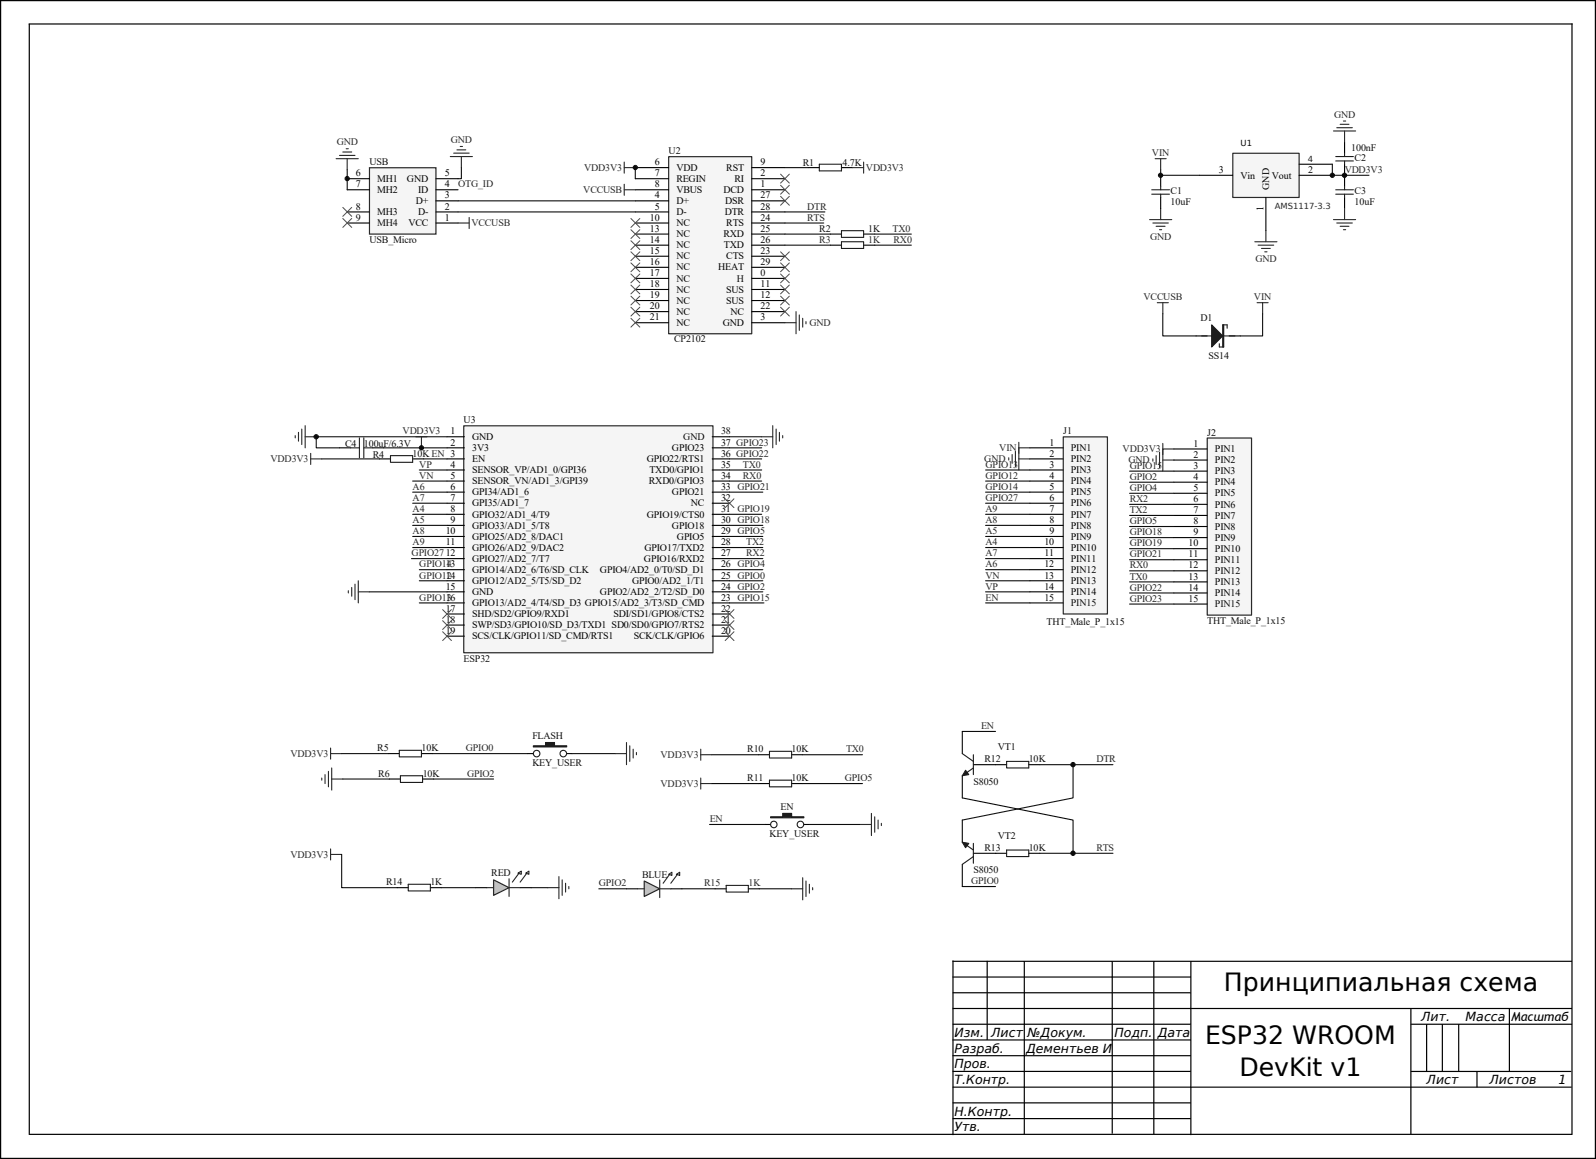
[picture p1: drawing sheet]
<svg xmlns="http://www.w3.org/2000/svg" width="268mm" height="195mm" viewBox="0 0 268 195" stroke-linecap="round" stroke-linejoin="round" font-family="sans-serif">
<path d="M169.6 77v.4M170.2 76.4v1.5M170.8 75.9v2.6M171.3 75.3v3.7M171.3 77.2h1.9M193.9 77.2v.3M194.4 76.6v1.5M195 76v2.7M195.5 74.6v1.8M195.5 77.4h1.9M197.4 75.5h-1.9v3.7" fill="none" stroke="#262626" stroke-width=".19"/>
<path d="M178.8 73.5h7.4v29.7h-7.4z" fill="#f5f5f5"/>
<path d="M178.8 73.5h7.4v29.7h-7.4z" fill="none" stroke="#262626" stroke-width=".2"/>
<g fill="none" stroke="#000" stroke-width=".19">
<path d="M173.2 75.3h5.6M173.2 77.2h5.6M173.2 79h5.6M173.2 80.9h5.6M173.2 82.8h5.6M173.2 84.6h5.6M173.2 86.5h5.6M173.2 88.3h5.6M173.2 90.2h5.6M173.2 92.1h5.6M173.2 93.9h5.6M173.2 95.8h5.6"/>
<path d="M173.2 97.7h5.6M173.2 99.5h5.6M173.2 101.4h5.6"/>
</g>
<path d="M203 73.7h7.5v29.7h-7.5z" fill="#f5f5f5"/>
<path d="M203 73.7h7.5v29.7h-7.5z" fill="none" stroke="#262626" stroke-width=".2"/>
<g fill="none" stroke="#000" stroke-width=".19">
<path d="M197.4 75.5h5.6M197.4 77.4h5.6M197.4 79.2h5.6M197.4 81.1h5.6M197.4 82.9h5.6M197.4 84.8h5.6M197.4 86.7h5.6M197.4 88.5h5.6M197.4 90.4h5.6M197.4 92.3h5.6M197.4 94.1h5.6M197.4 96h5.6"/>
<path d="M197.4 97.8h5.6M197.4 99.7h5.6M197.4 101.6h5.6M65.3 126.7h1.9M70.9 126.7h1.8"/>
</g>
<path d="M171.3 74.4v1.8M171.3 75.3h1.9" fill="none" stroke="#262626" stroke-width=".19"/>
<path d="M67.2 126.2h3.7v1.1h-3.7z" fill="none" stroke="#1c1c1c" stroke-width=".19"/>
<path d="M112.5 26.4h13.9v29.7h-13.9z" fill="#f5f5f5"/>
<path d="M112.4 26.3h14v29.8h-14z" fill="none" stroke="#262626" stroke-width=".2"/>
<g fill="none" stroke="#000" stroke-width=".19">
<path d="M106.8 28.2h5.6M106.8 30h5.6M106.8 31.9h5.6M106.8 33.8h5.6M106.8 35.6h5.6M106.8 37.5h5.6M106.8 39.4h5.6M126.4 28.2h5.6M126.4 30h5.6M126.4 31.9h5.6M126.4 33.8h5.6M126.4 35.6h5.6"/>
<path d="M126.4 37.5h5.6M126.4 39.4h5.6M135.9 28.2h1.9M139.6 39.4h1.9M141.5 28.2h1.9M145.2 39.4h1.9M106.8 54.3h5.6M106.8 48.7h5.6M106.8 50.5h5.6M106.8 41.2h5.6M106.8 43.1h5.6M106.8 44.9h5.6"/>
<path d="M106.8 46.8h5.6M106.8 52.4h5.6M126.4 54.3h5.6M126.4 48.7h5.6M126.4 50.5h5.6M126.4 41.2h5.6M126.4 43.1h5.6M126.4 44.9h5.6M126.4 46.8h5.6M126.4 52.4h5.6M139.6 41.2h1.9M145.2 41.2h1.9"/>
<path d="M201.1 56.5h1.9M206.7 56.5h1.9"/>
</g>
<g fill="none" stroke="#262626" stroke-width=".19">
<path d="M105 27.3v1.8M105 31v1.8M105 31.9h1.8M105 28.2h1.8M143.4 28.2h1.8M145.2 27.3v1.8M132 54.3h1.9M133.9 52.4v3.7M134.4 52.9v2.7M135 53.5v1.5M135.5 54.1v.4M194.6 50.9h1.9"/>
<path d="M195.5 50.9v1.9M211.4 50.9h1.9M212.3 50.9v1.9"/>
</g>
<g fill="none" stroke="#4c4c4c" stroke-width=".17">
<path d="M106.1 36.7l1.5 1.5M106.1 38.6l1.5 1.5M107.6 36.7l-1.5 1.5M107.6 38.6l-1.5 1.5M131.3 33l1.4 1.5M131.3 31.1l1.4 1.6M131.3 29.3l1.4 1.5M132.7 33l-1.4 1.5M132.7 31.1l-1.4 1.6M132.7 29.3l-1.4 1.5M106.1 40.5l1.5 1.5M106.1 42.3l1.5 1.5"/>
<path d="M106.1 44.2l1.5 1.5M106.1 46.1l1.5 1.5M106.1 47.9l1.5 1.5M106.1 49.8l1.5 1.5M106.1 51.7l1.5 1.4M106.1 53.5l1.5 1.5M107.6 40.5l-1.5 1.5M107.6 42.3l-1.5 1.5M107.6 44.2l-1.5 1.5M107.6 46.1l-1.5 1.5M107.6 47.9l-1.5 1.5M107.6 49.8l-1.5 1.5"/>
<path d="M107.6 51.7l-1.5 1.4M107.6 53.5l-1.5 1.5M131.3 51.7l1.4 1.4M131.3 49.8l1.4 1.5M131.3 47.9l1.4 1.5M131.3 44.2l1.4 1.5M131.3 46.1l1.4 1.5M131.3 42.3l1.4 1.5M132.7 51.7l-1.4 1.4M132.7 49.8l-1.4 1.5M132.7 47.9l-1.4 1.5M132.7 44.2l-1.4 1.5"/>
<path d="M132.7 46.1l-1.4 1.5M132.7 42.3l-1.4 1.5"/>
</g>
<path d="M106.8 28.2v1.8M132 28.2h3.9M132 39.4h7.6M132 41.2h7.6M195.5 52.8v3.7h5.6M212.3 52.8v3.7h-3.7" fill="none" stroke="#0e0e0e" stroke-width=".19"/>
<path d="M137.8 27.6h3.7v1.1h-3.7zM141.5 38.8h3.7v1.1h-3.7zM141.5 40.7h3.7v1.1h-3.7zM202.1 56.5h5.6M205.1 57.8v.5h.7M205.6 54.6h.8v.6" fill="none" stroke="#1c1c1c" stroke-width=".19"/>
<g fill="#1c1c1c" stroke="#1c1c1c" stroke-width=".19">
<path d="M203.8 54.6l1.8 1.9-1.8 1.8z"/>
<path d="M205.6 54.6h.2v3.7h-.2z" fill-rule="evenodd"/>
</g>
<path d="M78 71.6h41.9v38.2h-41.9z" fill="#f5f5f5"/>
<path d="M78 71.6h41.9v38.2h-41.9z" fill="none" stroke="#262626" stroke-width=".2"/>
<g fill="none" stroke="#000" stroke-width=".19">
<path d="M57.1 75.3h1.9M62.7 75.3h1.8M63.8 77.2h1.9M69.4 77.2h1.9M75.2 73.4h2.9M75.2 75.3h2.9M75.2 77.2h2.9M75.2 79h2.9M119.8 73.4h2.9M119.8 75.3h2.9M119.8 77.2h2.9M119.8 79h2.9"/>
<path d="M75.2 80.9h2.9M75.2 82.8h2.9M75.2 84.6h2.9M75.2 86.5h2.9M75.2 88.3h2.9M75.2 90.2h2.9M75.2 92.1h2.9M75.2 93.9h2.9M75.2 95.8h2.9M75.2 97.7h2.9M75.2 99.5h2.9M119.8 80.9h2.9"/>
<path d="M119.8 82.8h2.9M119.8 84.6h2.9M119.8 86.5h2.9M119.8 88.3h2.9M119.8 90.2h2.9M119.8 92.1h2.9M119.8 93.9h2.9M119.8 95.8h2.9M119.8 97.7h2.9M119.8 99.5h2.9M75.2 101.4h2.9M75.2 103.2h2.9"/>
<path d="M75.2 105.1h2.9M75.2 107h2.9M119.8 101.4h2.9M119.8 103.2h2.9M119.8 105.1h2.9M119.8 107h2.9M65.5 131h1.8M71.1 131h1.8M88.8 126.7h.9M95.3 126.7h.9M66.8 149.3h1.9M72.4 149.3h1.8"/>
<path d="M80 149.3h1.9M87.5 149.3h1.8"/>
</g>
<g fill="none" stroke="#262626" stroke-width=".19">
<path d="M49.6 73.2v.4M50.2 72.7v1.5M50.7 72.1v2.7M51.3 71.6v3.7M51.3 73.4h1.9M52.2 76.2v1.9M52.2 77.2h1.9M128.1 73.4h1.9M130 71.6v3.7M130.5 72.1v2.7M131.1 72.7v1.5M131.6 73.2v.4"/>
<path d="M58.6 99.3v.4M59.1 98.8v1.5M59.7 98.2v2.6M60.3 97.7v3.7M60.3 99.5h1.8M54.1 130.8v.4M54.7 130.3v1.5M55.2 129.7v2.6M55.6 125.8v1.8M55.6 126.7h1.9M55.8 129.1v3.8M55.8 131h1.8"/>
<path d="M103.5 126.7h1.9M105.4 124.9v3.7M105.9 125.4v2.6M106.5 126v1.5M107 126.5v.4M55.6 142.7v1.9M55.6 143.7h1.9M81.9 149.3h1.1M85.6 147.8v2.9M85.6 149.3h1.9M87.3 146.8l-1.1 1.5M88.6 146.8l-1.1 1.5"/>
</g>
<g fill="none" stroke="#0e0e0e" stroke-width=".19">
<path d="M147.1 39.4h6.2M147.1 41.2h6.2M54.1 77.2h9.7M64.5 75.3h10.7M70.5 79h4.7M71.3 77.2h3.9M75.2 73.4h-22v1.9h3.9M122.7 75.3h5.4M122.7 77.2h5.4M122.7 79h5.4M122.7 73.4h5.4M165.7 79h7.5"/>
<path d="M190 79.2h7.4M62.1 99.5h13.1M69.2 93.9h6M69.4 80.9h5.8M69.4 82.8h5.8M69.4 84.6h5.8M69.4 86.5h5.8M69.4 88.3h5.8M69.4 90.2h5.8M69.4 92.1h5.8M70.5 97.7h4.7M70.5 95.8h4.7"/>
<path d="M122.7 80.9h5.4M122.7 97.7h5.6M122.7 99.5h5.6M122.7 82.8h5.6M122.7 86.5h5.4M122.7 88.3h5.6M122.7 90.2h5.6M122.7 92.1h5.6M122.7 95.8h5.6M122.7 93.9h5.6M165.7 80.9h7.5M165.7 97.7h7.5"/>
<path d="M165.7 99.5h7.5M165.7 82.8h7.5M165.7 84.6h7.5M165.7 86.5h7.5M165.7 88.3h7.5M165.7 90.2h7.5M165.7 92.1h7.5M165.7 95.8h7.5M165.7 93.9h7.5M190 81.1h7.4M190 82.9h7.4M190 84.8h7.4"/>
<path d="M190 86.7h7.4M190 88.5h7.4M190 90.4h7.4M190 92.3h7.4M190 94.1h7.4M190 96h7.4M190 97.8h7.4M190 99.7h7.4M70.5 101.4h4.7M122.7 101.4h5.8M165.7 101.4h7.5M190 101.6h7.4"/>
<path d="M57.5 126.7h7.8M57.6 131h7.9M72.7 126.7h16.1M72.9 131h10.1M96.2 126.7h7.3M57.5 143.7v5.6h9.3M74.2 149.3h5.8"/>
</g>
<g fill="none" stroke="#1c1c1c" stroke-width=".19">
<path d="M59 75.3h1.4M60.4 73.6v3.4M61.2 75.3h1.5M61.2 73.6v3.4M65.7 76.6h3.7v1.1h-3.7zM67.3 130.4h3.8v1.2h-3.8zM68.7 148.7h3.7v1.1h-3.7z"/>
<circle cx="90.2" cy="126.7" r=".55"/>
<circle cx="94.7" cy="126.7" r=".55"/>
</g>
<g fill="none" stroke="#4c4c4c" stroke-width=".17">
<path d="M122 83.9l1.4 1.5M123.4 83.9l-1.4 1.5M74.4 106.2l1.5 1.5M74.4 102.5l1.5 1.5M74.4 104.4l1.5 1.4M75.9 106.2l-1.5 1.5M75.9 102.5l-1.5 1.5M75.9 104.4l-1.5 1.4M122 106.2l1.4 1.5M122 104.4l1.4 1.4M122 102.5l1.4 1.5M123.4 106.2l-1.4 1.5"/>
<path d="M123.4 104.4l-1.4 1.4M123.4 102.5l-1.4 1.5"/>
</g>
<path d="M89.7 125.4h2v-.5h1.5v.5h2.1v.2h-5.6z" fill-rule="evenodd" fill="#1c1c1c" stroke="#1c1c1c" stroke-width=".19"/>
<g fill="#c0c0c0" stroke="#1c1c1c" stroke-width=".17">
<path d="M87.1 146.8l.6-.3v.5z"/>
<path d="M88.4 146.8l.6-.3v.5z"/>
</g>
<path d="M83 147.9l2.6 1.4-2.6 1.2z" fill="#c0c0c0" stroke="#262626" stroke-width=".2"/>
<path d="M89.3 149.3h2.8" fill="none" stroke="#0e0e0e" stroke-width=".19"/>
<path d="M92.1 149.3h1.9M94 147.4v3.7M94.5 147.9v2.6M95.1 148.5v1.5M95.7 149.1v.3M107.2 149.4h1.1M110.9 147.9v3M110.9 149.4h1.9M112.6 147l-1.1 1.5M113.9 147l-1.1 1.5" fill="none" stroke="#262626" stroke-width=".19"/>
<path d="M105.4 149.4h1.8M112.8 149.4h1.9M120.3 149.4h1.8M125.8 149.4h1.9" fill="none" stroke="#000" stroke-width=".19"/>
<path d="M122.1 148.9h3.7v1.1h-3.7z" fill="none" stroke="#1c1c1c" stroke-width=".19"/>
<g fill="#c0c0c0" stroke="#1c1c1c" stroke-width=".17">
<path d="M112.4 147l.6-.3v.5z"/>
<path d="M113.7 147l.6-.3v.5z"/>
</g>
<path d="M108.3 148.1l2.6 1.3-2.6 1.3z" fill="#c0c0c0" stroke="#262626" stroke-width=".2"/>
<path d="M100.7 149.4h4.7M114.7 149.4h5.6M127.7 149.4h5.4" fill="none" stroke="#0e0e0e" stroke-width=".19"/>
<path d="M133.1 149.4h1.9M135 147.6v3.7M135.5 148.1v2.6M136.1 148.7v1.5M136.7 149.3v.3" fill="none" stroke="#262626" stroke-width=".19"/>
<path d="M62.2 28.2h11.1v11.2h-11.1z" fill="#f5f5f5"/>
<path d="M62.1 28.2h11.2v11.2h-11.2z" fill="none" stroke="#262626" stroke-width=".2"/>
<g fill="none" stroke="#000" stroke-width=".19">
<path d="M58.4 37.5h3.7M58.4 35.6h3.7M58.4 31.9h3.7M58.4 30h3.7M73.3 37.5h3.7M73.3 35.6h3.7M73.3 33.8h3.7M73.3 31.9h3.7M73.3 30h3.7M195.2 29.5v1.8M195.2 33.2v1.9M226.1 23.9v1.9"/>
<path d="M226.1 27.6v1.9M127.5 126.9h1.9M127.5 131.8h1.9M128.7 138.6h.9M133.1 126.9h1.9M133.1 131.8h1.9M135.2 138.6h.9M161.8 123v3.7M161.8 130.4v3.8M161.8 137.9v3.7M163.7 128.6h5.6M173 128.6h1.9"/>
<path d="M161.8 145.3v3.8M163.7 143.5h5.6M173 143.5h1.9"/>
</g>
<g fill="none" stroke="#262626" stroke-width=".19">
<path d="M56.5 26.7h3.8M57.1 26.1h2.6M57.6 25.6h1.5M58.2 25h.4M58.4 26.7v1.8M75.7 26.3h3.7M76.3 25.8h2.6M76.8 25.2h1.5M77 37.5h1.9M77.4 24.6h.4M77.6 26.3v1.9M78.9 36.6v1.8"/>
<path d="M193.3 36.9h3.8M193.9 37.5h2.6M194.3 26.7h1.8M194.4 38h1.5M195 38.6h.4M195.2 26.7v1.8M195.2 35.1v1.8M212.9 38.8v1.9M224.2 22h3.8M224.8 21.5h2.6M225.4 20.9h1.5M225.9 20.4h.4"/>
<path d="M226.1 22v1.9M211 40.7h3.7M211.6 41.2h2.6M212.1 41.8h1.5M212.7 42.3h.4M69.9 73.4h1.9M70.9 73.4v1.9M117.8 126v1.8M117.8 130.8v1.9M117.8 126.9h1.9M117.8 131.8h1.9M144.7 138.6h1.8"/>
<path d="M146.5 136.8v3.7M147.1 137.3v2.6M147.7 137.9v1.5M148.2 138.4v.4"/>
</g>
<g fill="none" stroke="#0e0e0e" stroke-width=".19">
<path d="M58.4 28.5v3.4M77 33.8h29.8M77 35.6h29.8M77.6 28.2v1.8h-.6M132 35.6h6.7M132 37.5h6.5M119.3 138.6h9.4M119.7 126.9h7.8M119.7 131.8h7.8M135 126.9h10M135 131.8h10M136.1 138.6h8.6"/>
<path d="M161.8 134.2l18.7 3.7v5.6M161.8 123h5.6M174.9 128.6h12.3M180.5 128.6v5.6l-18.7 3.7M161.8 149.1h5.6M174.9 143.5h12.3"/>
</g>
<path d="M57.6 34.9l1.5 1.5M57.6 36.7l1.5 1.5M59.1 34.9l-1.5 1.5M59.1 36.7l-1.5 1.5" fill="none" stroke="#4c4c4c" stroke-width=".17"/>
<g fill="none" stroke="#1c1c1c" stroke-width=".19">
<path d="M193.7 32.7h3M193.7 31.9h3M195.2 31.3v.6M195.2 32.7v.5M224.6 27.1h3M224.6 26.3h3M226.1 25.8v.5M226.1 27.1v.5M129.4 126.3h3.7v1.2h-3.7zM129.4 131.2h3.7v1.1h-3.7zM161.8 126.7l1.9 1.3M163.7 126.9v3.4"/>
<path d="M163.7 129.1l-1.9 1.3M169.3 128h3.7v1.1h-3.7zM161.8 141.6l1.9 1.3M163.7 144l-1.9 1.3M163.7 141.8v3.4M169.3 142.9h3.7v1.1h-3.7z"/>
<circle cx="130.1" cy="138.6" r=".55"/>
<circle cx="134.6" cy="138.6" r=".55"/>
</g>
<path d="M129.6 137.3h2v-.5h1.5v.5h2.1v.2h-5.6z" fill-rule="evenodd" fill="#1c1c1c" stroke="#1c1c1c" stroke-width=".19"/>
<g fill="#1c1c1c" stroke="#1c1c1c" stroke-width=".17">
<path d="M161.8 141.6l1.1 .2-.5 .7z"/>
<path d="M162.4 129.5l.5 .8-1.1 .1z"/>
</g>
<path d="M207.3 25.8h11.2v7.4h-11.2z" fill="#f5f5f5"/>
<path d="M207.3 25.8h11.2v7.4h-11.2z" fill="none" stroke="#262626" stroke-width=".2"/>
<path d="M201.7 29.5h5.6M212.9 33.2v5.6M218.5 29.5h5.6M218.5 27.6h5.6M226.1 29.5v1.8M226.1 33.2v1.9" fill="none" stroke="#000" stroke-width=".19"/>
<path d="M195.2 28.5v1h6.5M224.1 27.6v1.9h6.1" fill="none" stroke="#0e0e0e" stroke-width=".19"/>
<path d="M224.6 31.9h3M224.6 32.7h3M226.1 31.3v.6M226.1 32.7v.5" fill="none" stroke="#1c1c1c" stroke-width=".19"/>
<path d="M224.2 36.9h3.8M224.8 37.5h2.6M225.4 38h1.5M225.9 38.6h.4M226.1 35.1v1.8" fill="none" stroke="#262626" stroke-width=".19"/>
<g fill="#0e0e0e" stroke="#0e0e0e" stroke-width=".17">
<circle cx="53.2" cy="73.4" r=".37"/>
<circle cx="58.4" cy="30" r=".36"/>
<circle cx="70.9" cy="75.3" r=".36"/>
<circle cx="106.8" cy="28.2" r=".36"/>
<circle cx="180.4" cy="143.5" r=".37"/>
<circle cx="180.4" cy="128.6" r=".37"/>
<circle cx="195.2" cy="29.5" r=".36"/>
<circle cx="224.1" cy="29.5" r=".36"/>
<circle cx="226.1" cy="29.5" r=".36"/>
</g>
<g fill="none" stroke="#000" stroke-width=".2">
<path d="M0 .1h268.4M.1 .1v194.8M4.8 4h259.7M4.9 4v186.8M264.4 3.9v186.9M268.3 0v194.9M160.2 164.3h40.1M160.2 166.9h40.1M160.2 169.6h104.2M160.2 172.2h40.1M160.2 174.9h40.1M160.2 177.5h40.1"/>
<path d="M160.2 161.6h104.1M160.3 161.5v29.4M166 161.6v13.3M172.3 161.6v29.2M187 161.6v29M194 161.7v29M200.3 161.7v29.2M237.2 172.2h27.2M237.3 169.6v21.2M239.9 172.2v7.9M242.6 172.3v7.8M245.3 172.2v7.9"/>
<path d="M253.8 169.6v10.6M.1 194.8h268.2M4.9 190.7h259.5M160.2 180.2h40.1M160.2 182.8h104.1M160.2 185.4h40.1M160.2 188.1h40.1M237.2 180.2h27.1M248.4 180.2v2.6"/>
</g>
<g font-size="4.2">
<text x="205.8" y="166.6">Принципиальная схема</text>
<text x="202.6" y="175.6">ESP32 WROOM</text>
<text x="208.4" y="180.9">DevKit v1</text>
</g>
<g font-size="2.1">
<text x="239" y="171.7">Лит.</text>
<text x="246.4" y="171.7">Масса</text>
<text x="254.2" y="171.6">Масштаб</text>
<text x="160.5" y="174.3">Изм. Лист №Докум.</text>
<text x="160.5" y="177">Разраб.</text>
<text x="160.5" y="179.6">Пров.</text>
<text x="172.6" y="177.1">Дементьев И</text>
<text x="187.4" y="174.3">Подп.</text>
<text x="194.7" y="174.3">Дата</text>
<text x="160.5" y="182.3">Т.Контр.</text>
<text x="239.9" y="182.3">Лист</text>
<text x="250.5" y="182.3">Листов</text>
<text x="262.1" y="182.3">1</text>
<text x="160.5" y="187.6">Н.Контр.</text>
<text x="160.5" y="190.2">Утв.</text>
</g>
<g font-size="1.7" fill="#262626">
<text x="224.4" y="19.8">GND</text>
<text x="56.6" y="24.4">GND</text>
<text x="75.8" y="24.1">GND</text>
<text x="98.2" y="28.7">VDD3V3</text>
<text x="145.6" y="28.7">VDD3V3</text>
<text x="193.7" y="26.3">VIN</text>
<text x="226.1" y="29.1">VDD3V3</text>
<text x="77" y="31.5">OTG_ID</text>
<text x="98.1" y="32.4">VCCUSB</text>
<text x="135.8" y="35.2">DTR</text>
<text x="79.3" y="38">VCCUSB</text>
<text x="135.8" y="37.1">RTS</text>
<text x="137.8" y="40.8">R3</text>
<text x="146" y="40.8">1K</text>
<text x="150.1" y="39">TX0</text>
<text x="150.3" y="40.8">RX0</text>
<text x="193.4" y="40.3">GND</text>
<text x="211.1" y="44">GND</text>
<text x="192.3" y="50.5">VCCUSB</text>
<text x="210.9" y="50.5">VIN</text>
<text x="136.1" y="54.8">GND</text>
<text x="45.5" y="77.7">VDD3V3</text>
<text x="67.7" y="73.1">VDD3V3</text>
<text x="165.5" y="77.7">GND</text>
<text x="168.1" y="75.9">VIN</text>
<text x="188.8" y="76">VDD3V3</text>
<text x="189.8" y="77.9">GND</text>
<text x="69.4" y="82.4">A6</text>
<text x="70.5" y="78.6">VP</text>
<text x="70.5" y="80.5">VN</text>
<text x="124.9" y="80.5">RX0</text>
<text x="124.9" y="78.6">TX0</text>
<text x="165.7" y="80.5">GPIO12</text>
<text x="165.7" y="78.6">GPIO13</text>
<text x="165.7" y="82.4">GPIO14</text>
<text x="190" y="78.8">GPIO15</text>
<text x="190" y="80.7">GPIO2</text>
<text x="190" y="82.5">GPIO4</text>
<text x="69.4" y="86.1">A4</text>
<text x="69.4" y="88">A5</text>
<text x="69.4" y="84.2">A7</text>
<text x="69.4" y="89.8">A8</text>
<text x="165.7" y="84.2">GPIO27</text>
<text x="165.7" y="89.8">A5</text>
<text x="165.7" y="88">A8</text>
<text x="165.7" y="86.1">A9</text>
<text x="190" y="86.3">TX2</text>
<text x="190" y="84.4">RX2</text>
<text x="190" y="88.1">GPIO5</text>
<text x="190" y="90">GPIO18</text>
<text x="69.2" y="93.5">GPIO2712</text>
<text x="69.4" y="91.7">A9</text>
<text x="70.5" y="95.4">GPIO14</text>
<text x="125.5" y="91.7">TX2</text>
<text x="125.5" y="93.5">RX2</text>
<text x="165.7" y="91.7">A4</text>
<text x="165.7" y="95.4">A6</text>
<text x="165.7" y="93.5">A7</text>
<text x="190" y="95.6">RX0</text>
<text x="190" y="91.9">GPIO19</text>
<text x="190" y="93.7">GPIO21</text>
<text x="70.5" y="97.3">GPIO12</text>
<text x="70.5" y="101">GPIO13</text>
<text x="165.7" y="99.1">VP</text>
<text x="165.7" y="97.3">VN</text>
<text x="165.7" y="101">EN</text>
<text x="190" y="97.4">TX0</text>
<text x="190" y="99.3">GPIO22</text>
<text x="190" y="101.2">GPIO23</text>
<text x="165" y="122.6">EN</text>
<text x="48.8" y="127.3">VDD3V3</text>
<text x="78.3" y="126.3">GPIO0</text>
<text x="78.5" y="130.6">GPIO2</text>
<text x="111.1" y="127.4">VDD3V3</text>
<text x="142.1" y="131.4">GPIO5</text>
<text x="142.3" y="126.5">TX0</text>
<text x="184.4" y="128.2">DTR</text>
<text x="111.1" y="132.3">VDD3V3</text>
<text x="119.3" y="138.3">EN</text>
<text x="184.4" y="143.1">RTS</text>
<text x="48.8" y="144.2">VDD3V3</text>
<text x="100.7" y="149">GPIO2</text>
<text x="118.4" y="149">R15</text>
<text x="125.9" y="149">1K</text>
<text x="163.3" y="148.7">GPIO0</text>
</g>
<g font-size="1.7">
<text x="59.8" y="29.6">6</text>
<text x="74.8" y="29.6">5</text>
<text x="110.1" y="27.8">6</text>
<text x="110.1" y="29.6">7</text>
<text x="113.8" y="28.7">VDD</text>
<text x="122.1" y="28.7">RST</text>
<text x="127.9" y="27.8">9</text>
<text x="127.9" y="29.6">2</text>
<text x="205" y="29.1">3</text>
<text x="220" y="29.1">2</text>
<text x="59.8" y="31.5">7</text>
<text x="59.8" y="35.2">8</text>
<text x="63.4" y="30.6">MH1</text>
<text x="63.4" y="32.4">MH2</text>
<text x="68.4" y="30.6">GND</text>
<text x="69.9" y="34.3">D+</text>
<text x="70.3" y="32.4">ID</text>
<text x="74.8" y="33.4">3</text>
<text x="74.8" y="35.2">2</text>
<text x="74.8" y="31.5">4</text>
<text x="110.1" y="31.5">8</text>
<text x="110.1" y="33.4">4</text>
<text x="110.1" y="35.2">5</text>
<text x="113.8" y="30.6">REGIN</text>
<text x="113.8" y="32.4">VBUS</text>
<text x="113.8" y="34.3">D+</text>
<text x="121.7" y="32.4">DCD</text>
<text x="122" y="34.3">DSR</text>
<text x="123.5" y="30.6">RI</text>
<text x="127.9" y="33.4">27</text>
<text x="127.9" y="31.5">1</text>
<text x="127.9" y="35.2">28</text>
<text x="208.6" y="30">Vin</text>
<text x="212.5" y="35.6" transform="rotate(-90 212.5 35.6)">1</text>
<text x="213.4" y="31.9" transform="rotate(-90 213.4 31.9)">GND</text>
<text x="213.9" y="30">Vout</text>
<text x="63.4" y="36.2">MH3</text>
<text x="68.7" y="38">VCC</text>
<text x="70.3" y="36.2">D-</text>
<text x="74.8" y="37.1">1</text>
<text x="109.3" y="37.1">10</text>
<text x="109.3" y="39">13</text>
<text x="109.3" y="40.8">14</text>
<text x="113.8" y="36.2">D-</text>
<text x="113.8" y="38">NC</text>
<text x="113.8" y="39.9">NC</text>
<text x="113.8" y="41.8">NC</text>
<text x="121.7" y="39.9">RXD</text>
<text x="121.7" y="41.8">TXD</text>
<text x="121.9" y="36.2">DTR</text>
<text x="122.1" y="38">RTS</text>
<text x="127.9" y="37.1">24</text>
<text x="127.9" y="40.8">26</text>
<text x="127.9" y="39">25</text>
<text x="109.3" y="42.7">15</text>
<text x="109.3" y="44.5">16</text>
<text x="109.3" y="46.4">17</text>
<text x="113.8" y="43.6">NC</text>
<text x="113.8" y="45.5">NC</text>
<text x="113.8" y="47.3">NC</text>
<text x="120.8" y="45.5">HEAT</text>
<text x="122.1" y="43.6">CTS</text>
<text x="127.9" y="42.7">23</text>
<text x="127.9" y="44.5">29</text>
<text x="109.3" y="48.3">18</text>
<text x="109.3" y="50.1">19</text>
<text x="109.3" y="52">20</text>
<text x="109.3" y="53.9">21</text>
<text x="113.8" y="49.2">NC</text>
<text x="113.8" y="51.1">NC</text>
<text x="113.8" y="52.9">NC</text>
<text x="122.1" y="49.2">SUS</text>
<text x="122.1" y="51.1">SUS</text>
<text x="122.8" y="52.9">NC</text>
<text x="127.9" y="52">22</text>
<text x="127.9" y="48.3">11</text>
<text x="127.9" y="50.1">12</text>
<text x="127.9" y="53.9">3</text>
<text x="113.8" y="54.8">NC</text>
<text x="121.6" y="54.8">GND</text>
<text x="75.8" y="73.1">1</text>
<text x="75.8" y="74.9">2</text>
<text x="79.4" y="74">GND</text>
<text x="79.4" y="75.9">3V3</text>
<text x="79.4" y="77.7">EN</text>
<text x="108.8" y="77.7">GPIO22/RTS1</text>
<text x="113" y="75.9">GPIO23</text>
<text x="121.3" y="74.9">37 GPIO23</text>
<text x="121.3" y="76.8">36 GPIO22</text>
<text x="176.5" y="74.9">1</text>
<text x="176.5" y="76.8">2</text>
<text x="180.1" y="75.9">PIN1</text>
<text x="180.1" y="77.7">PIN2</text>
<text x="200.7" y="75.1">1</text>
<text x="200.7" y="77">2</text>
<text x="204.3" y="76">PIN1</text>
<text x="204.3" y="77.9">PIN2</text>
<text x="75.8" y="78.6">4</text>
<text x="75.8" y="80.5">5</text>
<text x="75.8" y="82.4">6</text>
<text x="79.4" y="79.6">SENSOR_VP/AD1_0/GPI36</text>
<text x="79.4" y="81.4">SENSOR_VN/AD1_3/GPI39</text>
<text x="79.4" y="83.3">GPI34/AD1_6</text>
<text x="109.1" y="81.4">RXD0/GPIO3</text>
<text x="109.2" y="79.6">TXD0/GPIO1</text>
<text x="113" y="83.3">GPIO21</text>
<text x="121.3" y="82.4">33 GPIO21</text>
<text x="121.3" y="78.6">35</text>
<text x="121.3" y="80.5">34</text>
<text x="176.5" y="78.6">3</text>
<text x="176.5" y="80.5">4</text>
<text x="176.5" y="82.4">5</text>
<text x="180.1" y="79.6">PIN3</text>
<text x="180.1" y="81.4">PIN4</text>
<text x="180.1" y="83.3">PIN5</text>
<text x="200.7" y="78.8">3</text>
<text x="200.7" y="80.7">4</text>
<text x="200.7" y="82.5">5</text>
<text x="204.3" y="79.7">PIN3</text>
<text x="204.3" y="81.6">PIN4</text>
<text x="204.3" y="83.5">PIN5</text>
<text x="75" y="89.8">10</text>
<text x="75.8" y="84.2">7</text>
<text x="75.8" y="86.1">8</text>
<text x="75.8" y="88">9</text>
<text x="79.4" y="85.2">GPI35/AD1_7</text>
<text x="79.4" y="87">GPIO32/AD1_4/T9</text>
<text x="79.4" y="88.9">GPIO33/AD1_5/T8</text>
<text x="108.8" y="87">GPIO19/CTS0</text>
<text x="113" y="88.9">GPIO18</text>
<text x="116.2" y="85.2">NC</text>
<text x="121.3" y="84.2">32</text>
<text x="121.3" y="89.8">29 GPIO5</text>
<text x="121.3" y="88">30 GPIO18</text>
<text x="121.3" y="86.1">31 GPIO19</text>
<text x="176.5" y="84.2">6</text>
<text x="176.5" y="86.1">7</text>
<text x="176.5" y="88">8</text>
<text x="176.5" y="89.8">9</text>
<text x="180.1" y="85.2">PIN6</text>
<text x="180.1" y="87">PIN7</text>
<text x="180.1" y="88.9">PIN8</text>
<text x="200.7" y="84.4">6</text>
<text x="200.7" y="86.3">7</text>
<text x="200.7" y="88.1">8</text>
<text x="200.7" y="90">9</text>
<text x="204.3" y="85.3">PIN6</text>
<text x="204.3" y="87.2">PIN7</text>
<text x="204.3" y="89.1">PIN8</text>
<text x="75" y="91.7">11</text>
<text x="75" y="95.4">13</text>
<text x="79.4" y="90.8">GPIO25/AD2_8/DAC1</text>
<text x="79.4" y="92.6">GPIO26/AD2_9/DAC2</text>
<text x="79.4" y="94.5">GPIO27/AD2_7/T7</text>
<text x="108.3" y="94.5">GPIO16/RXD2</text>
<text x="108.4" y="92.6">GPIO17/TXD2</text>
<text x="113.8" y="90.8">GPIO5</text>
<text x="121.3" y="93.5">27</text>
<text x="121.3" y="95.4">26 GPIO4</text>
<text x="121.3" y="91.7">28</text>
<text x="175.7" y="91.7">10</text>
<text x="175.7" y="93.5">11</text>
<text x="175.7" y="95.4">12</text>
<text x="180.1" y="90.8">PIN9</text>
<text x="180.1" y="92.6">PIN10</text>
<text x="180.1" y="94.5">PIN11</text>
<text x="199.9" y="91.9">10</text>
<text x="199.9" y="93.7">11</text>
<text x="199.9" y="95.6">12</text>
<text x="204.3" y="90.9">PIN9</text>
<text x="204.3" y="92.8">PIN10</text>
<text x="204.3" y="94.6">PIN11</text>
<text x="75" y="97.3">14</text>
<text x="75" y="99.1">15</text>
<text x="75" y="101">16</text>
<text x="79.4" y="96.3">GPIO14/AD2_6/T6/SD_CLK</text>
<text x="79.4" y="98.2">GPIO12/AD2_5/T5/SD_D2</text>
<text x="79.4" y="100.1">GND</text>
<text x="79.4" y="101.9">GPIO13/AD2_4/T4/SD_D3 GPIO15/AD2_3/T3/SD_CMD</text>
<text x="100.9" y="100.1">GPIO2/AD2_2/T2/SD_D0</text>
<text x="100.9" y="96.3">GPIO4/AD2_0/T0/SD_D1</text>
<text x="106.3" y="98.2">GPIO0/AD2_1/T1</text>
<text x="121.3" y="97.3">25 GPIO0</text>
<text x="121.3" y="99.1">24 GPIO2</text>
<text x="121.3" y="101">23 GPIO15</text>
<text x="175.7" y="97.3">13</text>
<text x="175.7" y="99.1">14</text>
<text x="180.1" y="96.3">PIN12</text>
<text x="180.1" y="98.2">PIN13</text>
<text x="180.1" y="100.1">PIN14</text>
<text x="199.9" y="97.4">13</text>
<text x="199.9" y="99.3">14</text>
<text x="204.3" y="96.5">PIN12</text>
<text x="204.3" y="98.4">PIN13</text>
<text x="204.3" y="100.2">PIN14</text>
<text x="75" y="102.9">17</text>
<text x="75" y="104.7">18</text>
<text x="75" y="106.6">19</text>
<text x="79.4" y="103.8">SHD/SD2/GPIO9/RXD1</text>
<text x="79.4" y="105.7">SWP/SD3/GPIO10/SD_D3/TXD1 SD0/SD0/GPIO7/RTS2</text>
<text x="79.4" y="107.5">SCS/CLK/GPIO11/SD_CMD/RTS1</text>
<text x="103.2" y="103.8">SDI/SD1/GPIO8/CTS2</text>
<text x="106.6" y="107.5">SCK/CLK/GPIO6</text>
<text x="121.3" y="106.6">20</text>
<text x="121.3" y="104.7">21</text>
<text x="121.3" y="102.9">22</text>
</g>
<g font-size="1.7" fill="#0e0e0e">
<text x="62.1" y="27.8">USB</text>
<text x="112.4" y="25.9">U2</text>
<text x="135" y="28">R1</text>
<text x="141.7" y="28">4.7K</text>
<text x="227.2" y="25.4">100nF</text>
<text x="227.8" y="27">C2</text>
<text x="196.9" y="32.6">C1</text>
<text x="196.9" y="34.5">10uF</text>
<text x="227.8" y="32.6">C3</text>
<text x="227.8" y="34.5">10uF</text>
<text x="59.8" y="37.1">9</text>
<text x="62.1" y="40.8">USB_Micro</text>
<text x="63.4" y="38">MH4</text>
<text x="137.8" y="39">R2</text>
<text x="146" y="39">1K</text>
<text x="123.9" y="47.3">H</text>
<text x="127.9" y="46.4">0</text>
<text x="113.4" y="57.6">CP2102</text>
<text x="201.9" y="54.1">D1</text>
<text x="203.2" y="60.4">SS14</text>
<text x="78" y="71.2">U3</text>
<text x="58" y="75.1">C4</text>
<text x="61.2" y="75.1">100uF/6.3V</text>
<text x="62.7" y="77">R4</text>
<text x="69.4" y="76.8">10KEN 3</text>
<text x="114.9" y="74">GND</text>
<text x="121.3" y="73.1">38</text>
<text x="178.8" y="73.1">J1</text>
<text x="203" y="73.2">J2</text>
<text x="175.7" y="101">15</text>
<text x="180.1" y="101.9">PIN15</text>
<text x="199.9" y="101.2">15</text>
<text x="176" y="105.1">THT_Male_P_1x15</text>
<text x="203" y="104.9">THT_Male_P_1x15</text>
<text x="204.3" y="102.1">PIN15</text>
<text x="78" y="111.2">ESP32</text>
<text x="89.5" y="124.3">FLASH</text>
<text x="63.4" y="126.3">R5</text>
<text x="63.6" y="130.6">R6</text>
<text x="70.9" y="126.3">10K</text>
<text x="71.1" y="130.6">10K</text>
<text x="89.5" y="128.7">KEY_USER</text>
<text x="125.7" y="126.5">R10</text>
<text x="125.7" y="131.4">R11</text>
<text x="133.1" y="126.5">10K</text>
<text x="133.1" y="131.4">10K</text>
<text x="163.7" y="131.9">S8050</text>
<text x="165.6" y="128.2">R12</text>
<text x="167.8" y="126.1">VT1</text>
<text x="173" y="128.2">10K</text>
<text x="131.3" y="136.2">EN</text>
<text x="129.4" y="140.7">KEY_USER</text>
<text x="165.6" y="143.1">R13</text>
<text x="167.8" y="141">VT2</text>
<text x="173" y="143.1">10K</text>
<text x="64.9" y="148.9">R14</text>
<text x="72.4" y="148.9">1K</text>
<text x="82.6" y="147.4">RED</text>
<text x="108" y="147.6">BLUE</text>
<text x="163.7" y="146.8">S8050</text>
</g>
<text font-size="1.4" x="208.6" y="24.6">U1</text>
<g font-size="1.4" fill="#262626">
<text x="219.9" y="27.2">4</text>
<text x="214.4" y="35.1">AMS1117-3.3</text>
</g>
</svg>
